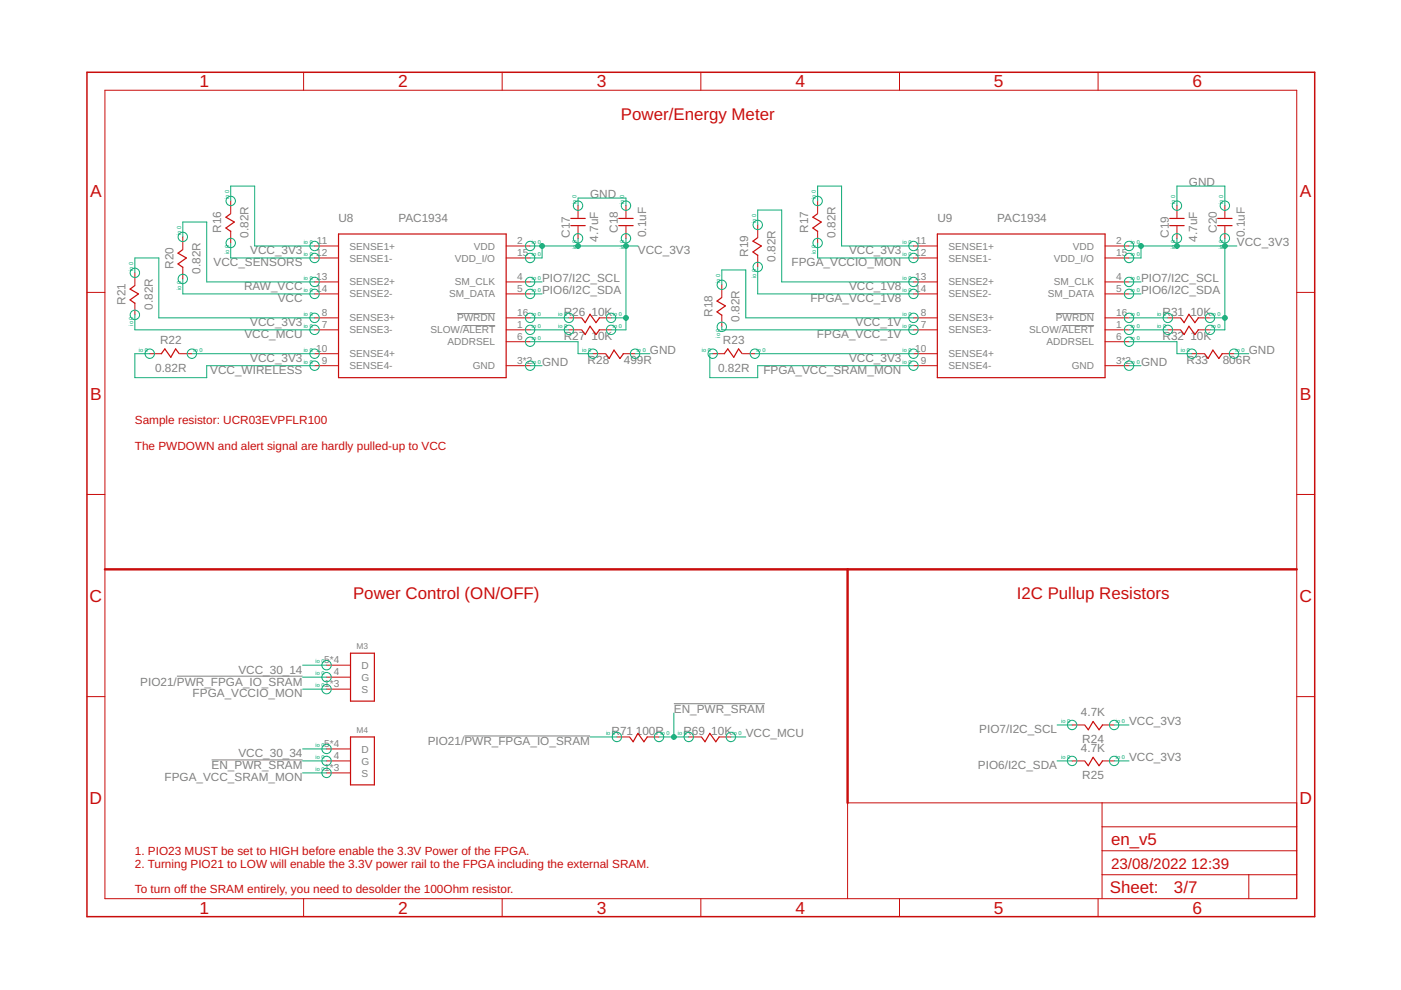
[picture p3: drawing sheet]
<svg xmlns="http://www.w3.org/2000/svg" width="297mm" height="210mm" viewBox="0 0 297 210" stroke-linecap="round" stroke-linejoin="round" font-family="sans-serif">
<path d="M96.9 66.5h8.1M98.1 69h6.9M223.9 66.5h8.1M225.1 69h6.9M37.5 143.4h26.7M98.4 156h26.7M142.9 149.2h19.3M44.9 161.1h19.3" fill="none" stroke="#808080" stroke-width=".21"/>
<path d="M22.2 120.7h252.7M179.7 120.7v49.5" fill="none" stroke="#c90d0c" stroke-width=".51"/>
<g fill="none" stroke="#c90d0c" stroke-width=".21">
<path d="M22.2 19.1h252.7v171.4h-252.7zM64.4 15.3v3.8M106.5 15.3v3.8M148.6 15.3v3.8M190.7 15.3v3.8M232.8 15.3v3.8M28.6 57.8v2.6M38.8 50.2v2.6M38.8 56.6v2.5M48.9 42.6v2.5M48.9 49v2.5M66.7 52.2h5.1"/>
<path d="M66.7 54.7h5.1M66.7 59.8h5.1M107.3 52.2h5.1M107.3 54.7h5.1M107.3 59.8h5.1M122.6 43.6v2.5M122.6 48v2.5M132.7 43.6v2.5M132.7 48v2.5M160.7 47.7v2.5M160.7 54.1v2.5M173.4 42.6v2.5"/>
<path d="M173.4 49v2.5M193.7 52.2h5M193.7 54.7h5M193.7 59.8h5M234.3 52.2h5.1M234.3 54.7h5.1M234.3 59.8h5.1M249.5 43.6v2.5M249.5 48v2.5M259.7 43.6v2.5M259.7 48v2.5M18.4 62h3.8"/>
<path d="M28.6 64.2v2.6M31.7 75h2.6M38.1 75h2.6M66.7 62.3h5.1M66.7 67.4h5.1M66.7 69.9h5.1M66.7 77.5h5.1M66.7 75h5.1M107.3 62.3h5.1M107.3 67.4h5.1M107.3 69.9h5.1M107.3 72.5h5.1"/>
<path d="M107.3 77.5h5.1M120.6 67.4h2.6M120.6 69.9h2.6M125.7 75h2.5M127 67.4h2.6M127 69.9h2.6M132.1 75h2.5M151.1 75h2.5M153 60.4v2.5M153 66.8v2.5M157.5 75h2.5M193.7 62.3h5"/>
<path d="M193.7 67.4h5M193.7 69.9h5M193.7 77.5h5M193.7 75h5M234.3 62.3h5.1M234.3 67.4h5.1M234.3 69.9h5.1M234.3 72.5h5.1M234.3 77.5h5.1M247.6 67.4h2.5M247.6 69.9h2.5M252.7 75h2.5"/>
<path d="M254 67.4h2.5M254 69.9h2.5M259.1 75h2.5M274.9 62h3.8M18.4 104.8h3.8M274.9 104.8h3.8M18.4 147.7h3.8M69.2 143.6h5.1M69.2 141h5.1M69.2 146.1h5.1M69.2 158.8h5.1M130.8 156.3h2.5"/>
<path d="M137.2 156.3h2.5M146 156.3h2.6M152.4 156.3h2.6M227.3 153.7h2.5M233.7 153.7h2.5M274.9 147.7h3.8M69.2 161.3h5.1M69.2 163.9h5.1M227.3 161.3h2.5M233.7 170.2v20.3M233.7 175.3h41.2M233.7 161.3h2.5"/>
<path d="M274.9 170.2h-95.2v20.3M64.4 190.5v3.9M106.5 190.5v3.9M148.6 190.5v3.9M190.7 190.5v3.9M232.8 190.5v3.9M233.7 185.5h41.2M233.7 180.4h41.2M264.8 185.5v5"/>
</g>
<g fill="none" stroke="#c90d0c" stroke-width=".25">
<path d="M38.8 52.9l-1.1 .8 1.8 1-1.8 1.3 1.1 .7M48.9 45.3l-1 .8 1.8 1-1.8 1.2 1 .8M71.8 49.6h35.5v30.5h-35.5zM121 47.8h3.1M121 46.3h3.1M131.2 47.8h3M131.2 46.3h3M160.7 50.4l-1.1 .7 1.8 1.1-1.8 1.2 1.1 .7M173.4 45.3l-1.1 .8 1.8 1-1.8 1.2 1.1 .8M198.7 49.6h35.6v30.5h-35.6zM248 47.8h3.1M248 46.3h3.1"/>
<path d="M258.2 47.8h3M258.2 46.3h3M28.6 60.5l-1 .8 1.8 1-1.8 1.3 1 .7M34.2 75l.7-1 1.3 1.8 1-1.8 .8 1M123.3 67.4l.8 1 1-1.8 1.3 1.8 .7-1M123.3 69.9l.8 1 1-1.7 1.3 1.7 .7-1M128.4 75l.8 1 1-1.8 1.2 1.8 .8-1M153 63.1l-1 .7 1.8 1.1-1.8 1.2 1 .7M153.6 75l.7-1 1.3 1.8 1-1.8 .8 1M250.3 67.4l.8 1 1-1.8 1.2 1.8 .8-1M250.3 69.9l.8 1 1-1.7 1.2 1.7 .8-1M255.4 75l.7 1 1.1-1.8 1.2 1.8 .7-1"/>
<path d="M74.3 138.5h5.1v10.2h-5.1zM74.3 156.3h5.1v10.1h-5.1zM133.5 156.3l.7 1 1.1-1.8 1.2 1.8 .7-1M148.7 156.3l.8 1 1-1.8 1.3 1.8 .7-1M230 153.7l.7 1 1.1-1.7 1.2 1.7 .8-1M230 161.3l.7 1 1.1-1.7 1.2 1.7 .8-1"/>
</g>
<path d="M18.4 15.3h260.3v179.1h-260.3z" fill="none" stroke="#c90d0c" stroke-width=".32"/>
<g fill="none" stroke="#0dab76" stroke-width=".21">
<path d="M28.6 57.8v-3.1h5.1v12.7h33M38.8 59.1v3.2h27.9M38.8 50.2v-3.1h5v12.7h22.9M48.9 42.6v-3.1h5.1v12.7h12.7M48.9 51.5v3.2h17.8M112.4 59.8h2.5M112.4 52.2h22.9M114.9 52.2v2.5h-2.5M122.6 43.6v-1.6h10.1v1.6M122.6 50.5v1.7M132.7 50.5v19.4h-3.1M160.7 56.6v5.7h33"/>
<path d="M160.7 47.7v-3.2h5v15.3h28M173.4 42.6v-3.1h5v12.7h15.3M173.4 51.5v3.2h20.3M239.4 59.8h2.5M239.4 52.2h22.8M241.9 52.2v2.5h-2.5M249.5 43.6v-4.1h10.2v4.1M249.5 50.5v1.7M259.7 50.5v19.4h-3.2M28.6 66.8v3.1h38.1M31.7 75h-3.1v5.1h15.2v-2.6h22.9M40.7 75h26"/>
<path d="M112.4 62.3h2.5M112.4 72.5h10.2v2.5h3.1M112.4 77.5h2.5M112.4 67.4h8.2M112.4 69.9h8.2M129.6 67.4h3.1M134.6 75h3.2M151.1 75h-.6v5.1h10.2v-2.6h33M153 60.4v-3.2h5.1v10.2h35.6M153 69.3v.6h40.7M160 75h33.7M239.4 62.3h2.5"/>
<path d="M239.4 72.5h10.1v2.5h3.2M239.4 77.5h2.5M239.4 67.4h8.2M239.4 69.9h8.2M256.5 67.4h3.2M261.6 75h3.2M64.2 146.1h5M64.2 158.8h5M64.2 141h5M64.2 143.6h5M125.1 156.3h5.7M139.7 156.3h6.3"/>
<path d="M142.9 151.2v5.1M155 156.3h3.1M224.1 153.7h3.2M236.2 153.7h3.2M64.2 161.3h5M64.2 163.9h5M224.1 161.3h3.2M236.2 161.3h3.2"/>
<circle cx="28.6" cy="57.8" r=".99"/>
<circle cx="38.8" cy="50.2" r=".99"/>
<circle cx="38.8" cy="59.1" r=".99"/>
<circle cx="48.9" cy="42.6" r=".99"/>
<circle cx="48.9" cy="51.5" r=".99"/>
<circle cx="66.7" cy="52.2" r=".99"/>
<circle cx="66.7" cy="59.8" r=".99"/>
<circle cx="66.7" cy="54.7" r=".99"/>
<circle cx="112.4" cy="54.7" r=".99"/>
<circle cx="112.4" cy="52.2" r=".99"/>
<circle cx="112.4" cy="59.8" r=".99"/>
<circle cx="122.6" cy="43.6" r=".99"/>
<circle cx="122.6" cy="50.5" r=".99"/>
<circle cx="132.7" cy="43.6" r=".99"/>
<circle cx="132.7" cy="50.5" r=".99"/>
<circle cx="160.7" cy="47.7" r=".99"/>
<circle cx="160.7" cy="56.6" r=".99"/>
<circle cx="173.4" cy="42.6" r=".99"/>
<circle cx="173.4" cy="51.5" r=".99"/>
<circle cx="193.7" cy="59.8" r=".99"/>
<circle cx="193.7" cy="52.2" r=".99"/>
<circle cx="193.7" cy="54.7" r=".99"/>
<circle cx="239.4" cy="52.2" r=".99"/>
<circle cx="239.4" cy="54.7" r=".99"/>
<circle cx="239.4" cy="59.8" r=".99"/>
<circle cx="249.5" cy="43.6" r=".99"/>
<circle cx="249.5" cy="50.5" r=".99"/>
<circle cx="259.7" cy="43.6" r=".99"/>
<circle cx="259.7" cy="50.5" r=".99"/>
<circle cx="28.6" cy="66.8" r=".99"/>
<circle cx="31.7" cy="75" r=".99"/>
<circle cx="40.7" cy="75" r=".99"/>
<circle cx="66.7" cy="77.5" r=".99"/>
<circle cx="66.7" cy="67.4" r=".99"/>
<circle cx="66.7" cy="62.3" r=".99"/>
<circle cx="66.7" cy="69.9" r=".99"/>
<circle cx="66.7" cy="75" r=".99"/>
<circle cx="112.4" cy="62.3" r=".99"/>
<circle cx="112.4" cy="77.5" r=".99"/>
<circle cx="112.4" cy="69.9" r=".99"/>
<circle cx="112.4" cy="72.5" r=".99"/>
<circle cx="112.4" cy="67.4" r=".99"/>
<circle cx="120.6" cy="69.9" r=".99"/>
<circle cx="120.6" cy="67.4" r=".99"/>
<circle cx="125.7" cy="75" r=".99"/>
<circle cx="129.6" cy="69.9" r=".99"/>
<circle cx="129.6" cy="67.4" r=".99"/>
<circle cx="134.6" cy="75" r=".99"/>
<circle cx="151.1" cy="75" r=".99"/>
<circle cx="153" cy="60.4" r=".99"/>
<circle cx="153" cy="69.3" r=".99"/>
<circle cx="160" cy="75" r=".99"/>
<circle cx="193.7" cy="69.9" r=".99"/>
<circle cx="193.7" cy="67.4" r=".99"/>
<circle cx="193.7" cy="62.3" r=".99"/>
<circle cx="193.7" cy="75" r=".99"/>
<circle cx="193.7" cy="77.5" r=".99"/>
<circle cx="239.4" cy="67.4" r=".99"/>
<circle cx="239.4" cy="69.9" r=".99"/>
<circle cx="239.4" cy="72.5" r=".99"/>
<circle cx="239.4" cy="62.3" r=".99"/>
<circle cx="239.4" cy="77.5" r=".99"/>
<circle cx="247.6" cy="67.4" r=".99"/>
<circle cx="247.6" cy="69.9" r=".99"/>
<circle cx="252.7" cy="75" r=".99"/>
<circle cx="256.5" cy="69.9" r=".99"/>
<circle cx="256.5" cy="67.4" r=".99"/>
<circle cx="261.6" cy="75" r=".99"/>
<circle cx="69.2" cy="141" r=".99"/>
<circle cx="69.2" cy="143.6" r=".99"/>
<circle cx="69.2" cy="146.1" r=".99"/>
<circle cx="69.2" cy="158.8" r=".99"/>
<circle cx="130.8" cy="156.3" r=".99"/>
<circle cx="139.7" cy="156.3" r=".99"/>
<circle cx="146" cy="156.3" r=".99"/>
<circle cx="155" cy="156.3" r=".99"/>
<circle cx="227.3" cy="153.7" r=".99"/>
<circle cx="236.2" cy="153.7" r=".99"/>
<circle cx="69.2" cy="161.3" r=".99"/>
<circle cx="69.2" cy="163.9" r=".99"/>
<circle cx="227.3" cy="161.3" r=".99"/>
<circle cx="236.2" cy="161.3" r=".99"/>
</g>
<g fill="#0dab76" stroke="#0dab76" stroke-width=".21">
<circle cx="132.7" cy="52.2" r=".51"/>
<circle cx="122.6" cy="52.2" r=".51"/>
<circle cx="132.7" cy="67.4" r=".51"/>
<circle cx="114.9" cy="52.2" r=".51"/>
<circle cx="249.5" cy="52.2" r=".51"/>
<circle cx="241.9" cy="52.2" r=".51"/>
<circle cx="259.7" cy="52.2" r=".51"/>
<circle cx="259.7" cy="67.4" r=".51"/>
<circle cx="142.9" cy="156.3" r=".51"/>
</g>
<g font-size="3.7" fill="#c90d0c">
<text x="42.3" y="18.5">1</text>
<text x="84.4" y="18.5">2</text>
<text x="126.5" y="18.5">3</text>
<text x="168.6" y="18.5">4</text>
<text x="210.7" y="18.5">5</text>
<text x="252.9" y="18.5">6</text>
<text x="19.1" y="41.9">A</text>
<text x="275.6" y="41.9">A</text>
<text x="19.1" y="84.7">B</text>
<text x="275.6" y="84.7">B</text>
<text x="19" y="127.6">C</text>
<text x="275.5" y="127.6">C</text>
<text x="19" y="170.4">D</text>
<text x="275.5" y="170.4">D</text>
<text x="42.3" y="193.7">1</text>
<text x="84.4" y="193.7">2</text>
<text x="126.5" y="193.7">3</text>
<text x="168.6" y="193.7">4</text>
<text x="210.7" y="193.7">5</text>
<text x="252.9" y="193.7">6</text>
</g>
<g font-size="3.6" fill="#c90d0c">
<text x="131.7" y="25.5">Power/Energy Meter</text>
<text x="74.9" y="127.1">Power Control (ON/OFF)</text>
<text x="215.6" y="127.1">I2C Pullup Resistors</text>
<text x="235.6" y="179.1">en_v5</text>
<text x="235.3" y="189.4">Sheet:</text>
<text x="248.9" y="189.3">3/7</text>
</g>
<g font-size="3.2" fill="#c90d0c">
<text x="235.6" y="184.2">23/08/2022</text>
<text x="252.6" y="184.2">12:39</text>
</g>
<g font-size="2.5" fill="#808080">
<text x="125.1" y="42">GND</text>
<text x="252.1" y="39.5">GND</text>
<text x="71.8" y="47.1">U8</text>
<text x="84.5" y="47.1">PAC1934</text>
<text x="198.7" y="47.1">U9</text>
<text x="211.4" y="47.1">PAC1934</text>
<text x="46.9" y="49.4" transform="rotate(-90 46.9 49.4)">R16</text>
<text x="52.7" y="50.4" transform="rotate(-90 52.7 50.4)">0.82R</text>
<text x="53" y="53.9">VCC_3V3</text>
<text x="120.8" y="50.4" transform="rotate(-90 120.8 50.4)">C17</text>
<text x="126.8" y="51.3" transform="rotate(-90 126.8 51.3)">4.7uF</text>
<text x="131" y="49.4" transform="rotate(-90 131 49.4)">C18</text>
<text x="135.3" y="53.9">VCC_3V3</text>
<text x="137" y="50.3" transform="rotate(-90 137 50.3)">0.1uF</text>
<text x="171.3" y="49.4" transform="rotate(-90 171.3 49.4)">R17</text>
<text x="177.1" y="50.4" transform="rotate(-90 177.1 50.4)">0.82R</text>
<text x="180" y="53.9">VCC_3V3</text>
<text x="247.8" y="50.4" transform="rotate(-90 247.8 50.4)">C19</text>
<text x="253.8" y="51.3" transform="rotate(-90 253.8 51.3)">4.7uF</text>
<text x="258" y="49.4" transform="rotate(-90 258 49.4)">C20</text>
<text x="262.2" y="52.1">VCC_3V3</text>
<text x="263.9" y="50.3" transform="rotate(-90 263.9 50.3)">0.1uF</text>
<text x="36.8" y="57" transform="rotate(-90 36.8 57)">R20</text>
<text x="42.5" y="58" transform="rotate(-90 42.5 58)">0.82R</text>
<text x="45.3" y="56.5">VCC_SENSORS</text>
<text x="114.9" y="59.8">PIO7/I2C_SCL</text>
<text x="158.7" y="54.4" transform="rotate(-90 158.7 54.4)">R19</text>
<text x="164.4" y="55.5" transform="rotate(-90 164.4 55.5)">0.82R</text>
<text x="167.8" y="56.5">FPGA_VCCIO_MON</text>
<text x="241.9" y="59.8">PIO7/I2C_SCL</text>
<text x="26.6" y="64.6" transform="rotate(-90 26.6 64.6)">R21</text>
<text x="32.4" y="65.6" transform="rotate(-90 32.4 65.6)">0.82R</text>
<text x="51.7" y="61.5">RAW_VCC</text>
<text x="58.9" y="64.1">VCC</text>
<text x="114.9" y="62.3">PIO6/I2C_SDA</text>
<text x="171.8" y="64.1">FPGA_VCC_1V8</text>
<text x="180" y="61.5">VCC_1V8</text>
<text x="241.9" y="62.3">PIO6/I2C_SDA</text>
<text x="51.8" y="71.7">VCC_MCU</text>
<text x="53" y="69.2">VCC_3V3</text>
<text x="119.5" y="66.9">R26</text>
<text x="125.4" y="66.9">10K</text>
<text x="151" y="67.1" transform="rotate(-90 151 67.1)">R18</text>
<text x="156.8" y="68.2" transform="rotate(-90 156.8 68.2)">0.82R</text>
<text x="173.2" y="71.7">FPGA_VCC_1V</text>
<text x="181.4" y="69.2">VCC_1V</text>
<text x="246.5" y="66.9">R31</text>
<text x="252.4" y="66.9">10K</text>
<text x="33.9" y="73">R22</text>
<text x="53" y="76.8">VCC_3V3</text>
<text x="114.9" y="77.5">GND</text>
<text x="119.5" y="72.2">R27</text>
<text x="124.6" y="77.3">R28</text>
<text x="125.4" y="72.2">10K</text>
<text x="132.3" y="77.3">499R</text>
<text x="137.8" y="75">GND</text>
<text x="153.3" y="73">R23</text>
<text x="180" y="76.8">VCC_3V3</text>
<text x="241.9" y="77.5">GND</text>
<text x="246.5" y="72.2">R32</text>
<text x="251.6" y="77.3">R33</text>
<text x="252.4" y="72.2">10K</text>
<text x="259.2" y="77.3">806R</text>
<text x="264.8" y="75">GND</text>
<text x="32.9" y="78.8">0.82R</text>
<text x="44.6" y="79.3">VCC_WIRELESS</text>
<text x="152.2" y="78.8">0.82R</text>
<text x="161.9" y="79.3">FPGA_VCC_SRAM_MON</text>
<text x="50.5" y="142.8">VCC_30_14</text>
<text x="29.7" y="145.3">PIO21/PWR_FPGA_IO_SRAM</text>
<text x="40.8" y="147.9">FPGA_VCCIO_MON</text>
<text x="129.7" y="155.8">R71</text>
<text x="134.8" y="155.8">100R</text>
<text x="142.9" y="151.2">EN_PWR_SRAM</text>
<text x="144.9" y="155.8">R69</text>
<text x="150.8" y="155.8">10K</text>
<text x="207.6" y="155.5">PIO7/I2C_SCL</text>
<text x="229.2" y="151.7">4.7K</text>
<text x="239.4" y="153.7">VCC_3V3</text>
<text x="50.5" y="160.6">VCC_30_34</text>
<text x="90.7" y="158">PIO21/PWR_FPGA_IO_SRAM</text>
<text x="158.1" y="156.3">VCC_MCU</text>
<text x="229.2" y="159.3">4.7K</text>
<text x="229.5" y="157.5">R24</text>
<text x="239.4" y="161.3">VCC_3V3</text>
<text x="34.9" y="165.7">FPGA_VCC_SRAM_MON</text>
<text x="44.9" y="163.1">EN_PWR_SRAM</text>
<text x="207.3" y="163.1">PIO6/I2C_SDA</text>
<text x="229.5" y="165.1">R25</text>
</g>
<g font-size="2.5" fill="#c90d0c">
<text x="28.6" y="90">Sample resistor: UCR03EVPFLR100</text>
<text x="28.6" y="95.3">The PWDOWN and alert signal are hardly pulled-up to VCC</text>
<text x="28.6" y="181.3">1. PIO23 MUST be set to HIGH before enable the 3.3V Power of the FPGA.</text>
<text x="28.6" y="183.9">2. Turning PIO21 to LOW will enable the 3.3V power rail to the FPGA including the external SRAM.</text>
<text x="28.6" y="189.3">To turn off the SRAM entirely, you need to desolder the 100Ohm resistor.</text>
</g>
<g font-size="2.1" fill="#808080">
<text x="67.2" y="51.8">11</text>
<text x="74.1" y="52.9">SENSE1+</text>
<text x="100.5" y="52.9">VDD</text>
<text x="109.7" y="51.8">2</text>
<text x="194.2" y="51.8">11</text>
<text x="201.1" y="52.9">SENSE1+</text>
<text x="227.5" y="52.9">VDD</text>
<text x="236.6" y="51.8">2</text>
<text x="67.1" y="59.4">13</text>
<text x="67.1" y="54.3">12</text>
<text x="74.1" y="55.4">SENSE1-</text>
<text x="96.4" y="55.5">VDD_I/O</text>
<text x="109.7" y="54.3">15</text>
<text x="109.7" y="59.4">4</text>
<text x="194" y="59.4">13</text>
<text x="194" y="54.3">12</text>
<text x="201.1" y="55.4">SENSE1-</text>
<text x="223.4" y="55.5">VDD_I/O</text>
<text x="236.6" y="54.3">15</text>
<text x="236.6" y="59.4">4</text>
<text x="67.1" y="62">14</text>
<text x="74.1" y="60.5">SENSE2+</text>
<text x="74.1" y="63.1">SENSE2-</text>
<text x="95.2" y="63.1">SM_DATA</text>
<text x="96.4" y="60.5">SM_CLK</text>
<text x="109.7" y="62">5</text>
<text x="194" y="62">14</text>
<text x="201.1" y="60.5">SENSE2+</text>
<text x="201.1" y="63.1">SENSE2-</text>
<text x="222.2" y="63.1">SM_DATA</text>
<text x="223.4" y="60.5">SM_CLK</text>
<text x="236.6" y="62">5</text>
<text x="68.2" y="67">8</text>
<text x="68.2" y="69.6">7</text>
<text x="74.1" y="68.1">SENSE3+</text>
<text x="74.1" y="70.7">SENSE3-</text>
<text x="91.2" y="70.7">SLOW/ALERT</text>
<text x="96.9" y="68.1">PWRDN</text>
<text x="109.7" y="67">16</text>
<text x="109.7" y="69.6">1</text>
<text x="195.2" y="67">8</text>
<text x="195.2" y="69.6">7</text>
<text x="201.1" y="68.1">SENSE3+</text>
<text x="201.1" y="70.7">SENSE3-</text>
<text x="218.2" y="70.7">SLOW/ALERT</text>
<text x="223.9" y="68.1">PWRDN</text>
<text x="236.6" y="67">16</text>
<text x="236.6" y="69.6">1</text>
<text x="67.1" y="74.6">10</text>
<text x="68.2" y="77.2">9</text>
<text x="74.1" y="75.8">SENSE4+</text>
<text x="94.9" y="73.2">ADDRSEL</text>
<text x="109.7" y="72.1">6</text>
<text x="109.7" y="77.2">3*2</text>
<text x="194" y="74.6">10</text>
<text x="195.2" y="77.2">9</text>
<text x="201.1" y="75.8">SENSE4+</text>
<text x="221.9" y="73.2">ADDRSEL</text>
<text x="236.6" y="72.1">6</text>
<text x="236.6" y="77.2">3*2</text>
<text x="74.1" y="78.3">SENSE4-</text>
<text x="100.2" y="78.3">GND</text>
<text x="201.1" y="78.3">SENSE4-</text>
<text x="227.2" y="78.3">GND</text>
<text x="68.8" y="140.7">5*4</text>
<text x="70.8" y="143.2">4</text>
<text x="76.6" y="141.8">D</text>
<text x="68.8" y="145.7">1*3</text>
<text x="76.6" y="144.3">G</text>
<text x="76.6" y="146.9">S</text>
<text x="68.8" y="158.4">5*4</text>
<text x="70.8" y="161">4</text>
<text x="76.6" y="159.6">D</text>
<text x="68.8" y="163.5">1*3</text>
<text x="76.6" y="162.1">G</text>
<text x="76.6" y="164.6">S</text>
</g>
<g font-size="1.8" fill="#808080">
<text x="75.6" y="137.6">M3</text>
<text x="75.6" y="155.3">M4</text>
</g>
<g font-size="1.2" fill="#0dab76">
<text x="132.4" y="42" transform="rotate(-90 132.4 42)">0</text>
<text x="48.6" y="42.3" transform="rotate(-90 48.6 42.3)">io 0</text>
<text x="122.2" y="43.3" transform="rotate(-90 122.2 43.3)">io 0</text>
<text x="132.4" y="43.3" transform="rotate(-90 132.4 43.3)">io</text>
<text x="160.3" y="47.3" transform="rotate(-90 160.3 47.3)">io 0</text>
<text x="173" y="42.3" transform="rotate(-90 173 42.3)">io 0</text>
<text x="249.2" y="43.3" transform="rotate(-90 249.2 43.3)">io 0</text>
<text x="259.3" y="43.3" transform="rotate(-90 259.3 43.3)">io 0</text>
<text x="38.4" y="49.9" transform="rotate(-90 38.4 49.9)">io 0</text>
<text x="48.6" y="53.8" transform="rotate(-90 48.6 53.8)">io 0</text>
<text x="64.4" y="51.8">io 0</text>
<text x="112.8" y="51.8">io 0</text>
<text x="122.2" y="52.8" transform="rotate(-90 122.2 52.8)">io</text>
<text x="122.2" y="51.6" transform="rotate(-90 122.2 51.6)">0</text>
<text x="132.4" y="52.8" transform="rotate(-90 132.4 52.8)">io</text>
<text x="132.4" y="51.6" transform="rotate(-90 132.4 51.6)">0</text>
<text x="173" y="53.8" transform="rotate(-90 173 53.8)">io 0</text>
<text x="191.4" y="51.8">io 0</text>
<text x="239.7" y="51.8">io 0</text>
<text x="249.2" y="52.8" transform="rotate(-90 249.2 52.8)">io</text>
<text x="249.2" y="51.6" transform="rotate(-90 249.2 51.6)">0</text>
<text x="259.3" y="52.8" transform="rotate(-90 259.3 52.8)">io</text>
<text x="259.3" y="51.6" transform="rotate(-90 259.3 51.6)">0</text>
<text x="28.2" y="57.5" transform="rotate(-90 28.2 57.5)">io 0</text>
<text x="64.4" y="59.4">io 0</text>
<text x="64.4" y="54.3">io 0</text>
<text x="112.8" y="54.3">io 0</text>
<text x="112.8" y="59.4">io 0</text>
<text x="160.3" y="58.9" transform="rotate(-90 160.3 58.9)">io 0</text>
<text x="191.4" y="59.4">io 0</text>
<text x="191.4" y="54.3">io 0</text>
<text x="239.7" y="54.3">io 0</text>
<text x="239.7" y="59.4">io 0</text>
<text x="38.4" y="61.4" transform="rotate(-90 38.4 61.4)">io 0</text>
<text x="64.4" y="62">io 0</text>
<text x="112.8" y="62">io 0</text>
<text x="152.7" y="60" transform="rotate(-90 152.7 60)">io 0</text>
<text x="191.4" y="62">io 0</text>
<text x="239.7" y="62">io 0</text>
<text x="28.2" y="69.1" transform="rotate(-90 28.2 69.1)">io 0</text>
<text x="64.4" y="67">io 0</text>
<text x="64.4" y="69.6">io 0</text>
<text x="112.8" y="67">io 0</text>
<text x="112.8" y="69.6">io 0</text>
<text x="118.3" y="67">io 0</text>
<text x="118.3" y="69.6">io 0</text>
<text x="129.9" y="67">io 0</text>
<text x="129.9" y="69.6">io 0</text>
<text x="152.7" y="71.6" transform="rotate(-90 152.7 71.6)">io 0</text>
<text x="191.4" y="67">io 0</text>
<text x="191.4" y="69.6">io 0</text>
<text x="239.7" y="67">io 0</text>
<text x="239.7" y="69.6">io 0</text>
<text x="245.3" y="67">io 0</text>
<text x="245.3" y="69.6">io 0</text>
<text x="256.9" y="67">io 0</text>
<text x="256.9" y="69.6">io 0</text>
<text x="29.5" y="74.6">io 0</text>
<text x="41" y="74.6">io 0</text>
<text x="64.4" y="74.6">io 0</text>
<text x="64.4" y="77.2">io 0</text>
<text x="112.8" y="72.1">io 0</text>
<text x="112.8" y="77.2">io 0</text>
<text x="123.4" y="74.6">io 0</text>
<text x="135" y="74.6">io 0</text>
<text x="148.8" y="74.6">io 0</text>
<text x="160.4" y="74.6">io 0</text>
<text x="191.4" y="74.6">io 0</text>
<text x="191.4" y="77.2">io 0</text>
<text x="239.7" y="72.1">io 0</text>
<text x="239.7" y="77.2">io 0</text>
<text x="250.4" y="74.6">io 0</text>
<text x="262" y="74.6">io 0</text>
<text x="66.9" y="143.2">io 0</text>
<text x="66.9" y="140.7">io 0</text>
<text x="66.9" y="145.7">io 0</text>
<text x="128.5" y="155.9">io 0</text>
<text x="140.1" y="155.9">io 0</text>
<text x="143.7" y="155.9">io 0</text>
<text x="155.3" y="155.9">io 0</text>
<text x="225" y="153.4">io 0</text>
<text x="236.6" y="153.4">io 0</text>
<text x="66.9" y="161">io 0</text>
<text x="66.9" y="158.4">io 0</text>
<text x="225" y="161">io 0</text>
<text x="236.6" y="161">io 0</text>
<text x="66.9" y="163.5">io 0</text>
</g>
</svg>
